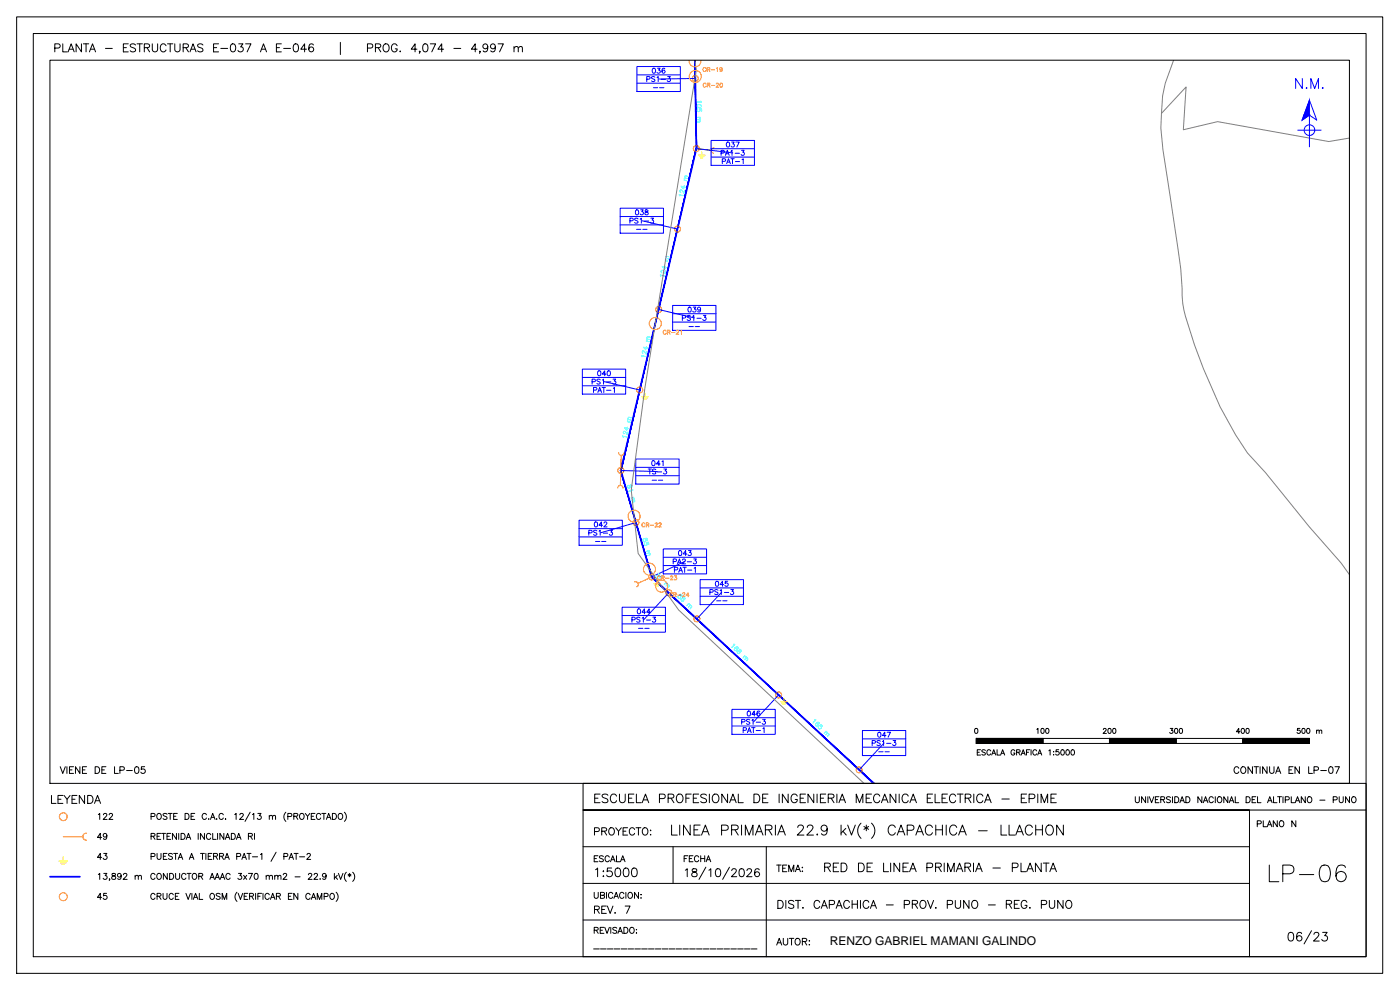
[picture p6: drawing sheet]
<svg xmlns="http://www.w3.org/2000/svg" width="420mm" height="297mm" viewBox="0 0 420 297" stroke-linecap="round" stroke-linejoin="round" font-family="sans-serif">
<!-- layer: RP_CONDUCTOR -->
<path d="M195.5 173.2l66.5 61.8h.3zM195.5 173.2l.2-.2 66.6 62zM186.2 141.2l9.3 32 .2-.2zM186.2 141.2h.2l9.3 31.8zM208.9 44.6l-22.7 96.6h.2zM208.9 44.6h.2l-22.7 96.6zM208.4 18.1l.5 26.5h.2zM208.4 18.1h.3l.4 26.5z" fill="#00f" stroke="#00f" stroke-width=".3"/>
<!-- layer: RP_POSTE -->
<g fill="none" stroke="#f00" stroke-width=".3">
<circle cx="208.7" cy="23.5" r=".9"/>
<circle cx="209" cy="44.6" r=".9"/>
<circle cx="203.3" cy="68.7" r=".9"/>
<circle cx="197.7" cy="92.9" r=".9"/>
<circle cx="192" cy="117" r=".9"/>
<circle cx="186.3" cy="141.2" r=".9"/>
<circle cx="190.8" cy="156.8" r=".9"/>
<circle cx="195.6" cy="173.1" r=".9"/>
<circle cx="209.1" cy="185.7" r=".9"/>
<circle cx="233.7" cy="208.5" r=".9"/>
<circle cx="257.8" cy="231" r=".9"/>
<circle cx="19" cy="245" r="1.17"/>
</g>
<!-- layer: RP_CUADROPOSTE -->
<g fill="none" stroke="#00f" stroke-width=".3">
<path d="M191.2 20h13v7.5h-13zM191.2 22.5h13M191.2 25h13M208.7 23.5l-11 .2M209 44.6l10.9 1.3M213.4 42.1h13v7.5h-13zM213.4 44.6h13M213.4 47.1h13M186.1 62.5h13v7.5h-13zM186.1 65h13M186.1 67.5h13M192.6 66.2l10.7 2.5"/>
<path d="M197.7 92.9l10.7 2.5M201.9 91.6h13v7.5h-13zM201.9 94.1h13M201.9 96.6h13M174.8 110.8h13v7.4h-13zM174.8 113.2h13M174.8 115.7h13M181.3 114.5l10.7 2.5M190.8 137.7h13v7.5h-13zM173.8 156.1h13v7.5h-13zM173.8 158.6h13M186.3 141.2l11 .3"/>
<path d="M190.8 140.2h13M190.8 142.7h13M190.8 156.8l-10.5 3.1M173.8 161.1h13M199.1 164.7h12.9v7.5h-12.9zM199.1 167.2h12.9M199.1 169.7h12.9M200.7 177.9l-7.5 8M205.5 168.5l-9.9 4.6M210.1 173.9h13v7.5h-13zM210.1 176.4h13M210.1 178.9h13"/>
<path d="M216.6 177.7l-7.5 8M186.7 182.2h13v7.5h-13zM186.7 184.7h13M186.7 187.2h13M219.7 212.8h13v7.5h-13zM219.7 215.3h13M219.7 217.8h13M233.7 208.5l-7.5 8.1M258.8 219.2h13v7.5h-13zM258.8 221.7h13M258.8 224.2h13M265.3 222.9l-7.5 8.1"/>
</g>
<!-- layer: RP_RETENIDA -->
<path d="M209 44.6l4.5 .5M214.4 44.4a.79 .79 0 0 0-.9 .7 .79 .79 0 0 0 .7 .9M185.7 135.8a.79 .79 0 0 0 .7 .8 .79 .79 0 0 0 .9-.7M186.4 136.7l-.2 9M185.4 146.4a.79 .79 0 0 1 .8-.7 .79 .79 0 0 1 .8 .8M190.4 174.6a.79 .79 0 0 1 1.1 .4 .79 .79 0 0 1-.4 1.1M195.6 173.1l-4.1 1.9M19 251h5.8M25.9 250a1.05 1.05 0 0 0-1.1 1 1.05 1.05 0 0 0 1.1 1.1" fill="none" stroke="#f00" stroke-width=".3"/>
<!-- layer: RP_PTIERRA -->
<g fill="none" stroke="#ff0" stroke-width=".3">
<path d="M209.6 46.6h2M209.9 47h1.3M210.3 47.4h.6M210.6 45.6v1M192.6 119h2M192.9 119.4h1.3M193.3 119.8h.6M193.6 118v1M196.2 175.1h2M196.5 175.5h1.3M196.9 175.9h.6M197.2 174.1v1"/>
<path d="M234.3 210.5h2M234.6 210.9h1.3M234.9 211.3h.7M235.3 209.5v1M17.7 258.3h2.6M18.1 258.9h1.7M18.6 259.4h.8M19 257.1v1.2"/>
</g>
<!-- layer: RP_VANO -->
<g fill="none" stroke="#0ff" stroke-width=".3">
<path d="M205.1 58.7l-1.3-.3 .2 .4M205.3 54l.8 .2M205.3 55.8l-.2 .9-.7-.8 1.3 .3M205.5 57.1l-.2 .9-.9-1.1-.3 .5 .2 .3M206.3 53.6l-.8-.1v.6M206.4 52.9l-.7-.1-.2 .3 .2 .3M199.6 78.2l.9 .2M199.7 79.9l-.2 .9-.7-.8 1.2 .3M200.6 77.7l-.8-.1 .1 .6M200.8 77.1l-.8-.2v.7M199.4 82.8l-1.2-.3 .1 .4M199.8 81.3l-.2 .8-.7-1-.4 .2 .1 .5"/>
<path d="M193.7 107l-1.2-.3 .2 .3M194 102.3l.8 .2M194 104.1l-.2 .9-.7-.8 1.3 .3M194.1 105.4l-.2 .9-.7-1-.4 .1 .2 .6M194.9 101.9l-.7-.2-.2 .3 .2 .4M195.1 101.2l-.8-.1 .1 .6M188.1 131.1l-1.3-.3 .2 .4M188.3 126.5l.8 .2M188.3 128.2l-.2 .9-.7-.8 1.3 .3M188.4 129.6l-.1 .8-.9-1-.4 .4 .3 .3M189.3 126l-.8-.1-.2 .3 .2 .3M189.4 125.4l-.8-.2 .1 .7"/>
<path d="M188.4 145.8l.4-.1 .5 .5h.3v-.5l-.2-.2-.3 .1a.53 .53 0 0 1 0 .7 .53 .53 0 0 1-.6 .2zM189.7 146.8l.3 .3-1.3 .3M189.9 149.3l.4 .5-.8 .3M190.1 149.9l.4 .6-.8 .3M190.2 149.2l-.9 .2M193 161.8l.5-.2 .5 .6 .3-.1-.1-.4-.3-.2-.2 .9-.4 .1zM193.5 162.8a.46 .46 0 0 0 0 .7 .46 .46 0 0 0 .7-.1 .46 .46 0 0 0-.2-.6l.5-.1 .2 .6M194.6 165.2l.3 .6-.7 .3M194.8 165.9l.3 .5-.7 .3M194.8 165.2l-.8 .2M197.5 171.9l.5 .5-.6 .1a.43 .43 0 0 1-.2 .7 .43 .43 0 0 1-.5-.6M198.9 173.2l-.5-.4-.4 .4a.46 .46 0 0 1 .5 .4 .46 .46 0 0 1-.5 .5 .46 .46 0 0 1-.4-.6"/>
<path d="M199.8 175l.5 .2-.5 .7M199.9 174.8l-.6 .6M200.3 175.4l.4 .1 .2 .2-.6 .6M206.5 181.3l.6 .3-.5 .6M206.7 181.1l-.6 .6M207 181.7l.6 .3-.5 .7M220.1 193.3h.4l-.9 1M220.5 194.5a.41 .41 0 0 1 .7 .1 .41 .41 0 0 1-.4 .6 .41 .41 0 0 1-.4-.5l.8-.7 .3 .5M221.3 195.4l.4-.2 .5 .3 .3-.3-.5-.4-.2 .3a.54 .54 0 0 1 .3 .5 .54 .54 0 0 1-.4 .5l-.4-.3zM223.4 196.9l.6 .3-.5 .7M223.6 196.8l-.6 .6M223.9 197.4l.6 .3-.5 .6"/>
<path d="M244.5 215.9l.4 .1-.9 .9M244.9 217.2a.41 .41 0 0 1 .6 .1 .41 .41 0 0 1-.3 .6 .41 .41 0 0 1-.5-.5l.9-.7 .3 .5M246.8 217.8l-.4-.4-.4 .4a.46 .46 0 0 1 .5 .4 .46 .46 0 0 1-.5 .5 .46 .46 0 0 1-.4-.6M247.8 219.6h.4l.1 .3-.5 .6M247.9 219.4l-.6 .6M248.2 220.1h.4l.2 .2-.5 .7"/>
</g>
<!-- layer: VIAS -->
<path d="M208.6 18.1l.4 2.9-15.4 95.1-4.2 31 2.1 19 12.2 16.9 55.6 52M352.2 18.1a37 37 0 0 0-3.6 15.9l-.2 4.4 .6 6.5 4.5 29.3a134.7 134.7 0 0 1 1.5 16.9l.3 1.9a151.9 151.9 0 0 0 15.5 37.5l3.6 5.4 5.3 5.8 13.2 16.3 9.6 10.9 2.5 3.5M348.6 34l7.4-7.9-.9 12.8 10.3-2.4 33.4 6 6.2-1.1" fill="none" stroke="#808080" stroke-width=".3"/>
<!-- layer: CRUCES -->
<g fill="none" stroke="#ff7f00" stroke-width=".3">
<path d="M206.8 18.1a1.79 1.79 0 0 0 1.8 2 1.79 1.79 0 0 0 1.8-2M211.9 25.2a.43 .43 0 0 0-.5-.3 .43 .43 0 0 0-.4 .5 .5 .5 0 0 0 .2 .6 .5 .5 0 0 0 .6 0l.1-.1M212.3 25.5h.7l.1-.3-.8-.3v1.2M212.7 25.5l.4 .6M213.5 25.6h1M215 25.2l.2-.3 .4 .3-.7 .9h.8M199.9 99.4a.45 .45 0 0 0-.5-.3 .45 .45 0 0 0-.4 .4v.3a.45 .45 0 0 0 .4 .5 .45 .45 0 0 0 .5-.3M200.3 99.7l.7-.1v-.4l-.7-.1v1.2M200.7 99.7l.4 .6M201.5 99.8h1M203 99.4l.2-.3 .5 .2-.8 1h.8M204.2 99.3l.3-.2v1.2"/>
<path d="M193.5 157.2a.45 .45 0 0 0-.5-.3 .45 .45 0 0 0-.3 .4v.3a.45 .45 0 0 0 .3 .5 .45 .45 0 0 0 .5-.3M193.9 157.5l.7-.1 .1-.4-.8-.1v1.2M194.3 157.5l.4 .6M195.1 157.6h1.1M196.6 157.2l.5-.3 .2 .3-.7 .9h.8M197.7 157.2l.5-.3 .2 .3-.7 .9h.8M198.1 173.1a.49 .49 0 0 0-.6-.3 .49 .49 0 0 0-.2 .7 .45 .45 0 0 0 .3 .5 .45 .45 0 0 0 .5-.3M198.5 173.4l.7-.1 .1-.4-.8-.1v1.2M198.9 173.4l.4 .6"/>
<circle cx="208.7" cy="22.9" r="1.81"/>
<circle cx="216.5" cy="25.5" r=".55"/>
<circle cx="196.7" cy="97.1" r="1.81"/>
<circle cx="190.3" cy="154.9" r="1.81"/>
<circle cx="194.9" cy="170.8" r="1.81"/>
<circle cx="198.6" cy="175.8" r="1.81"/>
<circle cx="19" cy="269" r="1.2"/>
</g>
<!-- layer: MARCO -->
<path d="M5 5.1h410v286.9h-410zM10 10.1h400v276.9h-400zM15 18.1h390v216.9h-390z" fill="none" stroke="#000" stroke-width=".3"/>
<!-- layer: NM -->
<g fill="none" stroke="#00f" stroke-width=".3">
<path d="M389.5 39.1h7M393 30.1l2.2 6-2.2-1.5-2.2 1.5zM393 34.6v9.5"/>
<circle cx="393" cy="39" r="1.6"/>
</g>
<path d="M393 30.1v4.5h-1.7zM391.3 34.6l-.5 1.5 2.2-1.5z" fill="#00f" stroke="#00f" stroke-width=".3"/>
<!-- layer: ROTULO -->
<g fill="none" stroke="#000" stroke-width=".3">
<path d="M16.4 14.4h1.1a.64 .64 0 0 0 .6-.6 .64 .64 0 0 0-.6-.6h-1.1v2.4M18.8 13.2v2.4h1.4M20.4 15.6l1-2.4 .9 2.4M20.8 14.8h1.1M24.4 13.2v2.4l-1.6-2.4v2.4M25 13.2h1.6M25.8 13.2v2.4M26.8 15.6l1-2.4 .9 2.4M27.2 14.8h1.1M31.6 14.5h2.1M37 14.3h.9M38.5 13.2h-1.5v2.4h1.5"/>
<path d="M40.7 13.5a.9 .9 0 0 0-.9-.4 .9 .9 0 0 0-.7 .6l.2 .4 1.1 .4 .3 .7a1.07 1.07 0 0 1-1.6 0M41.1 13.2h1.6M41.9 13.2v2.4M43.3 14.3l1.4-.1 .2-.3-.1-.5-.5-.2h-1v2.4M44.1 14.3l.8 1.3M45.7 13.2v1.7a.81 .81 0 0 0 .8 .7 .81 .81 0 0 0 .8-.7v-1.7M49.8 13.7a.88 .88 0 0 0-1-.6 .88 .88 0 0 0-.7 1v.6a.88 .88 0 0 0 .7 .9 .88 .88 0 0 0 1-.6M50.3 13.2h1.6M51.1 13.2v2.4M52.5 13.2v1.7a.8 .8 0 0 0 .7 .7 .8 .8 0 0 0 .8-.7v-1.7M55 14.3l1.3-.1 .3-.3-.1-.5-.5-.2h-1v2.4M55.8 14.3l.8 1.3"/>
<path d="M57 15.6l.9-2.4 .9 2.4M57.4 14.8h1.1M60.9 13.5a.89 .89 0 0 0-.9-.4 .89 .89 0 0 0-.7 .6l.2 .4 1.2 .4 .2 .7a1.05 1.05 0 0 1-1.6 0M64.1 14.3h.9M65.6 13.2h-1.5v2.4h1.5M66.3 14.5h2M69.5 13.3a.76 .76 0 0 1 1.1 .3 1.12 1.12 0 0 1 .1 1.4 1.12 1.12 0 0 1-1.2 .4l-.4-.9zM71.6 13.2h1.3l-.7 .9a.8 .8 0 0 1 .6 1.3 .8 .8 0 0 1-1.4-.3M73.7 13.2h1.6l-1.1 2.4M78.2 15.6l.9-2.4 .9 2.4M78.5 14.8h1.2M83 14.3h.9"/>
<path d="M84.4 13.2h-1.4v2.4h1.4M85.1 14.5h2.1M88.3 13.3a.76 .76 0 0 1 1.2 .3l.1 .6a1.03 1.03 0 0 1-.9 1.4 1.55 1.55 0 0 1-.4-2.3zM92 14.8h-1.7l1.1-1.6v2.4M94 13.5a.67 .67 0 0 0-.6-.4 .67 .67 0 0 0-.6 .5 1.38 1.38 0 0 0 .6 2 .75 .75 0 0 0 .8-.7 .75 .75 0 0 0-.7-.8 .75 .75 0 0 0-.8 .7M102.2 12.7v3.7M110.3 14.4l1.4-.1 .2-.3-.1-.6-.5-.2h-1v2.4M112.7 14.3l1.3-.1 .3-.6-.6-.4h-1v2.4M113.5 14.3l.8 1.3M115.4 13.3a1.19 1.19 0 0 1 1.5 .8 1.19 1.19 0 0 1-.8 1.5 1.25 1.25 0 0 1-1.2-.9 1.25 1.25 0 0 1 .5-1.4zM119.2 13.7a.88 .88 0 0 0-1-.6 .88 .88 0 0 0-.7 1v.6a.86 .86 0 0 0 .8 .9 .86 .86 0 0 0 .9-.9h-.6M120 15.4h.2z"/>
<path d="M125.1 14.8h-1.7l1.2-1.6v2.4M126 15.4h-.2h.2l-.2 .6M127.2 13.3a.76 .76 0 0 1 1.1 .3l.1 .6a1.03 1.03 0 0 1-.9 1.4 1.55 1.55 0 0 1-.3-2.3zM129.1 13.2h1.6l-1.1 2.4M133.1 14.8h-1.7l1.2-1.6v2.4M136.2 14.5h2.1M143.2 14.8h-1.7l1.1-1.6v2.4M144.1 15.4h-.2h.2l-.2 .6M146.4 14a.74 .74 0 0 1-1 .6 .74 .74 0 0 1-.3-1.1 .74 .74 0 0 1 1.2 0 1.28 1.28 0 0 1-.8 2.1l-.5-.4M148.7 14a.74 .74 0 0 1-1 .6 .74 .74 0 0 1-.4-1.1 .74 .74 0 0 1 1.2 0 1.28 1.28 0 0 1-.7 2.1l-.5-.4M149.5 13.2h1.6l-1.2 2.4M154.3 14.4l.5-.4 .6 .1 .1 1.5"/>
<path d="M154.3 14v1.6M155.5 14.4l.6-.4 .6 .1 .1 1.5M292.7 218.6a.74 .74 0 0 1 .9 .6 .74 .74 0 0 1-.5 .9l-.6-.3zM175 235h235v52h-235zM293 221.6h20v1.5h-20zM293.3 225.7h.6M294.3 224.9h-1v1.7h1M295.7 225.2l-.4-.3-.6 .3v.3l1 .4v.4l-.4 .3-.6-.3M297.3 225.3a.59 .59 0 0 0-.6-.4 .59 .59 0 0 0-.5 .7v.3a.59 .59 0 0 0 .5 .7 .59 .59 0 0 0 .6-.4M297.6 226.6l.6-1.7 .7 1.7M297.9 226h.7M299.2 224.9v1.7h.9"/>
<path d="M300.3 226.6l.6-1.7 .6 1.7M300.5 226h.8M304.6 225.3a.59 .59 0 0 0-.7-.4 .59 .59 0 0 0-.5 .7v.3a.57 .57 0 0 0 .6 .7 .57 .57 0 0 0 .6-.7h-.4M305.1 225.7l.9-.1 .1-.5-1-.2v1.7M305.6 225.7l.6 .9M306.5 226.6l.6-1.7 .6 1.7M306.7 226h.8M308.1 225.7h.6M309.1 224.9h-1v1.7M309.4 224.9v1.7M311.1 225.3a.59 .59 0 0 0-.7-.4 .59 .59 0 0 0-.4 .7v.3a.59 .59 0 0 0 .4 .7 .59 .59 0 0 0 .7-.4M311.4 226.6l.6-1.7 .6 1.7"/>
<path d="M311.7 226h.7M313 221.6h20v1.5h-20zM314.8 225.3l.4-.4v1.7M316.2 225.5h.1M316.2 226.4h.1M317.7 224.9h-.7l-.1 .7a.57 .57 0 0 1 .9 0 .57 .57 0 0 1-.2 .9 .57 .57 0 0 1-.8-.2M318.6 225a.79 .79 0 0 1 .9 .6 .79 .79 0 0 1-.5 1l-.6-.3-.1-.7zM320.1 225a.79 .79 0 0 1 .9 .6 .79 .79 0 0 1-.5 1l-.5-.3-.1-.7zM321.6 225a.79 .79 0 0 1 1 .6 .79 .79 0 0 1-.6 1l-.5-.3-.1-.7zM333 221.6h20v1.5h-20zM340.7 239v1.3l.5 .5 .6-.2 .1-1.6M343.8 239v1.8l-1.2-1.8v1.8"/>
<path d="M344.5 239v1.8M344.9 239l.7 1.8 .7-1.8M346.7 239.9h.7M347.8 239h-1.1v1.8h1.1M348.4 239.9l1-.1 .1-.6-1.1-.2v1.8M349 239.9l.5 .9M351.3 239.3l-.5-.3-.6 .1v.6l.9 .4 .2 .5-.5 .2-.7-.2M351.9 239v1.8M352.6 239h.5a.95 .95 0 0 1 .7 .9 .95 .95 0 0 1-.7 .9h-.5zM353 221.6h20v1.5h-20zM355.9 239h.6a.95 .95 0 0 1 .6 .9 .95 .95 0 0 1-.6 .9h-.6zM360.7 239v1.8l-1.2-1.8v1.8"/>
<path d="M364.1 239.5a.66 .66 0 0 0-.7-.5 .66 .66 0 0 0-.6 .7v.5a.67 .67 0 0 0 .6 .6 .67 .67 0 0 0 .7-.4M364.7 239v1.8M365.5 239.3l.2-.2a.84 .84 0 0 1 1 .8 .84 .84 0 0 1-1 .9l-.4-.6zM368.5 239v1.8l-1.2-1.8v1.8M370.7 239v1.8h1.1M373 221.6h20v1.5h-20zM374 239h.6a.97 .97 0 0 1 .6 .9 .97 .97 0 0 1-.6 .9h-.6zM375.8 239.9h.7M376.9 239h-1.1v1.8h1.1M377.4 239v1.8h1M382.2 239v1.8h1M383.4 239h1.2"/>
<path d="M384 239v1.8M385 239v1.8M385.7 240l1.1-.1v-.7l-1.1-.2v1.8M387.5 239v1.8h1.1M391.7 239v1.8l-1.2-1.8v1.8M392.7 239.1a.84 .84 0 0 1 1 .8 .84 .84 0 0 1-1 .9l-.4-.6zM400.1 240l1.1-.1v-.7l-1.1-.2v1.8M401.9 239v1.3l.5 .5 .6-.2 .1-1.6M405 239v1.8l-1.2-1.8v1.8M406 239.1a.84 .84 0 0 1 1 .8 .84 .84 0 0 1-1 .9l-.4-.6zM175 254h200M201.5 247.6v3h1.8"/>
<path d="M202 254v11.1M204 247.6v3M207.1 247.6v3l-2-3v3M208.3 249h1.1M210.1 247.6h-1.8v3h1.8M210.5 250.6l1.2-3 1.1 3M211 249.5h1.4M216.6 249.1l1.7-.1a.79 .79 0 0 0 .2-.9 .79 .79 0 0 0-.7-.5h-1.2v3M219.6 249l1.7-.2 .3-.4-.2-.6-.6-.2h-1.2v3M220.6 249l1 1.6M222.5 247.6v3M223.7 250.6v-3l1.1 3 1.2-3v3"/>
<path d="M226.7 250.6l1.1-3 1.2 3M227.1 249.5h1.5M229.7 249l1.7-.2 .3-.4-.1-.6-.6-.2h-1.3v3M230 254v33M230.7 249l1 1.6M232.7 247.6v3M233.4 250.6l1.1-3 1.2 3M233.8 249.5h1.5M239.4 248.3l.2-.5 .4-.2 .8 .1a.66 .66 0 0 1 .2 1l-1.7 1.9h2M242.3 248.3l.1-.5 .4-.2 .9 .1a.66 .66 0 0 1 .1 1l-1.7 1.9h2M245.3 250.3v.3zM248.3 248.5a.93 .93 0 0 1-1.3 .9 .93 .93 0 0 1-.4-1.5 .93 .93 0 0 1 1.5 .1 2.71 2.71 0 0 1-.3 2.4 .87 .87 0 0 1-1.3-.3"/>
<path d="M252.4 247.6v3M253 249.4l1 1.2M253.8 248.5l-1.4 1.5M254.4 247.6l1.1 3 1.2-3M258.4 247a3.1 3.1 0 0 0 0 4.6M259.3 248l1.4 .8M260 247.6v1.7M260.7 248l-1.4 .8M261.6 247a3.1 3.1 0 0 1 0 4.6M268.7 248.3a1.1 1.1 0 0 0-1.3-.8 1.1 1.1 0 0 0-.8 1.2 1.32 1.32 0 0 0 .2 1.4 1.32 1.32 0 0 0 1.5 .3l.4-.6M269.3 250.6l1.1-3 1.1 3M269.7 249.5h1.4"/>
<path d="M272.3 249.1h1.3a.78 .78 0 0 0 .7-.8 .78 .78 0 0 0-.7-.7h-1.3v3M274.8 250.6l1.2-3 1.1 3M275.3 249.5h1.4M279.8 248.3a1.1 1.1 0 0 0-1.2-.8 1.1 1.1 0 0 0-.9 1.2 1.31 1.31 0 0 0 .3 1.4 1.31 1.31 0 0 0 1.4 .3l.4-.6M280.8 249h2M280.8 247.6v3M282.8 247.6v3M284 247.6v3M287.1 248.3a1.1 1.1 0 0 0-1.2-.8 1.1 1.1 0 0 0-.9 1.2 1.31 1.31 0 0 0 .3 1.4 1.31 1.31 0 0 0 1.4 .3l.4-.6M287.7 250.6l1.1-3 1.2 3M288.1 249.5h1.5M293.7 249.3h2.6"/>
<path d="M300.4 247.6v3h1.7M302.8 247.6v3h1.7M304.8 250.6l1.2-3 1.1 3M305.3 249.5h1.4M309.8 248.3a1.1 1.1 0 0 0-1.2-.8 1.1 1.1 0 0 0-.9 1.2 1.31 1.31 0 0 0 .3 1.4 1.31 1.31 0 0 0 1.4 .3l.4-.6M310.8 249h2M310.8 247.6v3M312.8 247.6v3M314.1 248a1.1 1.1 0 0 1 1.3-.4 1.1 1.1 0 0 1 .7 1.1 1.32 1.32 0 0 1-.3 1.4 1.32 1.32 0 0 1-1.4 .3 1.85 1.85 0 0 1-.3-2.4zM319.1 247.6v3l-2-3v3M354.1 240.8l.7-1.8 .7 1.8M354.4 240.2h.8"/>
<path d="M361.1 240.8l.7-1.8 .7 1.8M361.4 240.2h.8M368.9 240.8l.7-1.8 .7 1.8M369.2 240.2h.8M380.4 240.8l.7-1.8 .7 1.8M380.7 240.2h.8M388.7 240.8l.7-1.8 .7 1.8M389 240.2h.8M396.1 240.1h1.5M410 243h-235h200v44M175 276h200M175 265.1h200"/>
<path d="M178.3 267.7v1.3l.5 .5 .7-.2v-1.6M178.3 279.1l1.1-.1 .1-.6-1.2-.2v1.8M178.9 279.1l.6 .9M180.1 279.1h.7M180.2 268.6l1.1-.1v-.6l-1.1-.2v1.8l1.1-.1 .1-.4-.4-.4M181.3 278.2h-1.2v1.8h1.2M181.5 278.2l.7 1.8 .7-1.8M182 267.7v1.8M183.3 278.2v1.8M183.9 268.2a.66 .66 0 0 0-.8-.5 .66 .66 0 0 0-.5 .7 .74 .74 0 0 0 .2 1 .74 .74 0 0 0 1-.1l.1-.2M184.2 269.5l.7-1.8 .7 1.8M184.5 269h.9"/>
<path d="M185.1 278.5l-.4-.3-.8 .3 .2 .4 1 .6v.3l-.4 .2-.8-.2M185.7 279.4h.9M187.2 268.2a.66 .66 0 0 0-.7-.5 .66 .66 0 0 0-.6 .7 .74 .74 0 0 0 .3 1 .74 .74 0 0 0 1-.1v-.2M187.2 278.2h.6a.95 .95 0 0 1 .7 .9 .95 .95 0 0 1-.7 .9h-.6zM187.8 267.7v1.8M188.8 267.8a.84 .84 0 0 1 1 .8 .84 .84 0 0 1-1 .9l-.4-.6zM189.3 278.3a.84 .84 0 0 1 1.1 .8 .84 .84 0 0 1-1.1 .9l-.3-.6zM190.9 278.9h.2zM190.9 280h.2zM191.6 267.7v1.8l-1.2-1.8v1.8M192.3 268.4h.2zM192.3 269.5h.2z"/>
<path d="M205.7 261.1l.5-.4v2.3M207.8 260.8a.49 .49 0 0 0 .3 .8l.4 .1a.69 .69 0 0 1 .7 .6 .69 .69 0 0 1-.6 .7h-.4a.69 .69 0 0 1-.6-.7 .69 .69 0 0 1 .7-.6l.4-.1a.47 .47 0 0 0 .3-.8zM211.8 260.2l-2 3.6M212.7 261.1l.6-.4v2.3M215 260.8a.8 .8 0 0 1 1.2 .3 1.13 1.13 0 0 1 .1 1.3 1.13 1.13 0 0 1-1.3 .5 1.88 1.88 0 0 1 0-2.1zM218.9 260.2l-2 3.6M219.6 261.2l.5-.5h.4l.5 .4-.4 .8-1.1 1.1h1.6M222.1 260.8a.8 .8 0 0 1 1.2 .3 1.13 1.13 0 0 1 .1 1.3 1.13 1.13 0 0 1-1.3 .5l-.3-.9zM224.2 261.2l.4-.5h.5l.5 .4-.4 .8-1.1 1.1h1.6M227.8 261a.7 .7 0 0 0-1-.2 1.36 1.36 0 0 0 .5 2.2 .75 .75 0 0 0 .7-.7 .75 .75 0 0 0-.8-.7 .75 .75 0 0 0-.7 .6M185.4 280l.7-1.8 .7 1.8"/>
</g>
<!-- layer: 0 -->
<g fill="#000" stroke="#000" stroke-width=".3">
<path d="M293 221.6l20 1.5v-1.5zM293 221.6l20 1.5h-20z"/>
<path d="M333 221.6l20 1.5v-1.5zM333 221.6l20 1.5h-20z"/>
<path d="M373 221.6l20 1.5v-1.5zM373 221.6l20 1.5h-20z"/>
</g>
<!-- layer: RP_LEYENDA -->
<g fill="none" stroke="#000" stroke-width=".3">
<path d="M45.3 245l1.1-.1v-.7l-1.1-.1v1.8M45.3 250.9l1.1-.1v-.6l-1.1-.2v1.8M45.3 257l1.1-.1v-.7l-1.1-.1v1.8M45.9 250.9l.6 .9M47.1 256.1v1.2l.5 .6 .6-.3 .1-1.5M47.1 250.9h.7M47.2 244.3l.2-.2a.84 .84 0 0 1 1 .9 .84 .84 0 0 1-1 .8l-.3-.6zM48.2 250h-1.1v1.8h1.1M48.5 250h1.2M49 256.9h.7M49.1 250v1.8M50.1 244.3l-.4-.2-.8 .2 .2 .4 .9 .5 .1 .4-.4 .3-.8-.3"/>
<path d="M50.1 256.1h-1.1v1.8h1.1M50.1 250.9h.7M50.5 244.1h1.2M51.1 244.1v1.8M51.2 250h-1.1v1.8h1.1M51.8 256.3l-.5-.2-.7 .2 .1 .4 1 .5-.1 .6-.6 .1-.4-.3M52.1 244.9h.7M52.1 256.1h1.2M52.7 256.1v1.8M53 250v1.8l-1.2-1.8v1.8M53.2 244.1h-1.1v1.8h1.1M53.5 257.9l.7-1.8 .6 1.8"/>
<path d="M53.6 250v1.8M53.7 257.2h.9M54.3 250h.6a.95 .95 0 0 1 .7 .9 .95 .95 0 0 1-.7 .9h-.6zM55.5 244.1h.6a.96 .96 0 0 1 .7 .9 .96 .96 0 0 1-.7 .9h-.6zM55.9 251.8l.7-1.8 .6 1.8M56.1 251.3h.9M56.8 257.9l.7-1.8 .7 1.8M57.1 257.2h.8M57.3 244.9h.7M58.4 244.1h-1.1v1.8h1.1M59.5 250v1.8M60.2 256.1h1.2"/>
<path d="M60.8 256.1v1.8M61.4 250v1.8l-1.2-1.8v1.8M61.8 256.1v1.8M62 244.5a.67 .67 0 0 0-.8-.4 .67 .67 0 0 0-.5 .6 .75 .75 0 0 0 .2 1 .75 .75 0 0 0 1-.1l.1-.2M62.5 256.9h.7M62.6 245.8h.1zM63.2 245.9l.6-1.8 .7 1.8M63.2 250.5a.67 .67 0 0 0-.7-.5 .67 .67 0 0 0-.5 .7v.5a.67 .67 0 0 0 .5 .6 .67 .67 0 0 0 .7-.4M63.4 245.2h.9M63.6 256.1h-1.1v1.8h1.1M63.8 250v1.8h1.1M64.1 256.9l1-.1 .1-.6-1.1-.1v1.8"/>
<path d="M64.7 256.9l.6 1M65 245.8h.1zM65.3 250v1.8M65.9 256.9l1-.1 .1-.6-1.1-.1v1.8M66.5 256.9l.6 1M67 244.5a.67 .67 0 0 0-.7-.4 .67 .67 0 0 0-.6 .6 .75 .75 0 0 0 .2 1 .75 .75 0 0 0 1-.1l.1-.2M67.2 250v1.8l-1.2-1.8v1.8M67.4 257.9l.7-1.8 .7 1.8M67.6 245.8h.2zM67.6 251.8l.7-1.8 .7 1.8M67.7 257.2h.9M67.9 251.3h.8"/>
<path d="M69.4 250h.6a.97 .97 0 0 1 .6 .9 .97 .97 0 0 1-.6 .9h-.6zM70.4 244.4l.5-.3v1.8M71 251.8l.6-1.8 .7 1.8M71 257l1.1-.1 .1-.7-1.2-.1v1.8M71.2 251.3h.9M72 244.5l.3-.4 .7 .3-1.1 1.5h1.2M72.6 257.9l.7-1.8 .7 1.8M72.8 257.2h.9M74.1 256.1h1.2M74.5 250.9l1.1-.1 .1-.6-1.2-.2v1.8M74.7 256.1v1.8M75.1 243.7l-1.6 2.8"/>
<path d="M75.2 250.9l.6 .9M75.8 244.4l.4-.3v1.8M75.8 257.1h1.5M76.4 250v1.8M77.4 244.1h.9l-.5 .6a.6 .6 0 0 1 .6 .6 .6 .6 0 0 1-.5 .6 .6 .6 0 0 1-.7-.4M78.2 256.4l.4-.3v1.8M80.8 245l.4-.3h.5l.1 1.2M80.8 244.7v1.2M81.8 245l.4-.3h.4l.1 1.2M82.9 255.7l-1.6 2.8M85.2 257l1-.1 .1-.7-1.1-.1v1.8M85.8 243.7a1.88 1.88 0 0 0 0 2.8"/>
<path d="M86.4 245l1-.1 .1-.7-1.1-.1v1.8M86.7 257.9l.7-1.8 .7 1.8M87 257.2h.8M88.2 244.9l1-.1 .1-.6-1.1-.1v1.8M88.3 256.1h1.2M88.8 244.9l.6 1M88.9 256.1v1.8M89.9 257.1h1.5M90.1 244.3l.2-.2a.84 .84 0 0 1 1 .9 .84 .84 0 0 1-1 .8l-.4-.6zM91.6 244.1l.7 .8v1M92.1 256.5l.4-.4h.5l.2 .3-.3 .6-.8 .9h1.1M93 244.1l-.7 .8"/>
<path d="M93.4 244.9h.7M94.5 244.1h-1.1v1.8h1.1M96.2 244.5a.67 .67 0 0 0-.7-.4 .67 .67 0 0 0-.5 .6 .75 .75 0 0 0 .2 1 .75 .75 0 0 0 1-.1v-.2M96.6 244.1h1.2M97.2 244.1v1.8M98 245.9l.6-1.8 .7 1.8M98.2 245.2h.9M99.8 244.1h.6a.95 .95 0 0 1 .6 .9 .95 .95 0 0 1-.6 .9h-.6zM101.6 244.3l.2-.2a.84 .84 0 0 1 1.1 .9 .84 .84 0 0 1-1.1 .8l-.3-.6zM103.4 243.7a1.88 1.88 0 0 1 0 2.8M29.5 262.4l.4-.3v1.7M31.1 262.1h1l-.5 .6a.6 .6 0 0 1 .4 1 .6 .6 0 0 1-1-.2"/>
<path d="M32.9 263.8h-.1h.1l-.1 .4M33.7 262.1v.5l.8 .3 .2 .4a.63 .63 0 0 1-.5 .6 .63 .63 0 0 1-.7-.4l.3-.6 .8-.4v-.4zM36.4 262.6a.56 .56 0 0 1-.8 .5 .56 .56 0 0 1-.2-.9 .56 .56 0 0 1 .9 .1l.1 .3a.85 .85 0 0 1-.7 1.2l-.4-.2M37 262.5l.4-.4h.3l.4 .3-.3 .6-.8 .8h1.2M40.6 263l.4-.4 .4 .1 .1 1.1M40.6 262.6v1.2M41.5 263l.4-.4 .5 .1v1.1M46.5 262.5a.65 .65 0 0 0-.7-.5 .65 .65 0 0 0-.5 .7v.5a.65 .65 0 0 0 .5 .7 .65 .65 0 0 0 .7-.5M46.5 268.5a.65 .65 0 0 0-.7-.5 .65 .65 0 0 0-.5 .7v.5a.65 .65 0 0 0 .5 .7 .65 .65 0 0 0 .7-.5M47.1 268.9l1.1-.1v-.6l-1.1-.2v1.9M47.4 262.1a.84 .84 0 0 1 1 .8 .84 .84 0 0 1-1 .9l-.3-.6zM47.7 268.9l.6 1"/>
<path d="M48.9 268v1.3l.5 .6 .6-.3 .1-1.6M50.2 262.1v1.7l-1.2-1.7v1.7M50.9 262.1h.6a.95 .95 0 0 1 .6 .8 .95 .95 0 0 1-.6 .9h-.6zM52 268.5a.65 .65 0 0 0-.7-.5 .65 .65 0 0 0-.6 .7v.5a.65 .65 0 0 0 .6 .7 .65 .65 0 0 0 .7-.5M52.6 268.9h.7M52.7 262.1v1.2l.5 .5 .6-.2 .1-1.5M53.7 268h-1.1v1.9h1.1M55.8 262.5a.67 .67 0 0 0-.8-.5 .67 .67 0 0 0-.5 .7v.5a.67 .67 0 0 0 .5 .7 .67 .67 0 0 0 .8-.5M55.8 268l.7 1.9 .6-1.9M56.1 262.1h1.2M56.7 262.1v1.7M57.6 268v1.9"/>
<path d="M57.8 262.3l.2-.2a.84 .84 0 0 1 1.1 .8 .84 .84 0 0 1-1.1 .9l-.3-.6zM58 269.9l.7-1.9 .7 1.9M58.3 269.2h.8M59.6 262.9l1.1-.1 .1-.6-1.2-.1v1.7M59.8 268v1.9h1.1M60.2 262.9l.7 .9M63 263.8l.7-1.7 .7 1.7M63.2 263.3h.9M63.3 268.1a.84 .84 0 0 1 1.1 .9 .84 .84 0 0 1-1.1 .8l-.3-.6zM64.5 263.8l.7-1.7 .7 1.7M64.8 263.3h.8M66.1 263.8l.7-1.7 .6 1.7"/>
<path d="M66.1 268.3l-.5-.3-.7 .3 .1 .4 1.1 .6v.3l-.5 .3-.7-.3M66.3 263.3h.9M66.7 269.9v-1.9l.7 1.9 .7-1.9v1.9M69.1 262.5a.65 .65 0 0 0-.8-.5 .65 .65 0 0 0-.5 .7v.5a.65 .65 0 0 0 .5 .7 .65 .65 0 0 0 .8-.5M71.1 267.7a1.88 1.88 0 0 0 0 2.8M71.5 268l.7 1.9 .6-1.9M71.6 262.1h.9l-.5 .6a.6 .6 0 0 1 .4 1 .6 .6 0 0 1-1-.2M73.1 262.6l.9 1.2M73.3 268.9h.7M74 262.6l-.9 1.2M74.4 268h-1.1v1.9h1.1M74.5 262.1h1.3l-.9 1.7"/>
<path d="M74.9 268.9l1-.1 .1-.6-1.1-.2v1.9M75.5 268.9l.6 1M76.5 262.1h.3a.93 .93 0 0 1 .7 .8 .93 .93 0 0 1-.7 .9 1.12 1.12 0 0 1-.3-1.7zM76.7 268v1.9M77.4 268.9h.7M78.5 268h-1.1v1.9M78.9 268v1.9M79.9 263l.4-.4 .4 .1 .1 1.1M79.9 262.6v1.2M80.8 263l.4-.4 .5 .1 .1 1.1M80.8 268.5a.66 .66 0 0 0-.7-.5 .66 .66 0 0 0-.6 .7 .74 .74 0 0 0 .3 1 .74 .74 0 0 0 .9-.1l.1-.2M81.2 269.9l.7-1.9 .6 1.9"/>
<path d="M81.4 269.2h.9M82.4 263l.5-.4 .4 .1 .1 1.1M82.4 262.6v1.2M83 268.9l1-.1 .1-.6-1.1-.2v1.9M83.4 263l.4-.4 .4 .1 .1 1.1M83.6 268.9l.6 1M85 262.5l.4-.4h.5l.1 .3-.2 .6-.9 .8h1.2M86.6 268.9h.6M87.7 268h-1.1v1.9h1.1M88.5 263.1h1.6M89.4 268v1.9l-1.2-1.9v1.9M92.6 262.5l.3-.4h.5l.2 .3-.3 .6-.8 .8h1.2"/>
<path d="M93.1 268.5a.66 .66 0 0 0-.8-.5 .66 .66 0 0 0-.5 .7 .74 .74 0 0 0 .2 1 .74 .74 0 0 0 1-.1l.1-.2M93.4 269.9l.7-1.9 .7 1.9M93.7 269.2h.8M94.3 262.5l.3-.4h.5l.2 .3-.3 .6-.8 .8h1.2M95.2 269.9v-1.9l.7 1.9 .7-1.9v1.9M96 263.8h.2zM97.3 269l1-.1 .1-.7-1.1-.2v1.9M97.9 262.6a.56 .56 0 0 1-.8 .5 .56 .56 0 0 1-.2-.9 .56 .56 0 0 1 .9 .1l.1 .3a.85 .85 0 0 1-.7 1.2l-.4-.2M99.2 268.3l.1-.2a.83 .83 0 0 1 1.1 .9 .83 .83 0 0 1-1.1 .8l-.3-.6zM100.4 262.1v1.7M100.7 263.2l.6 .6M100.9 267.7a1.88 1.88 0 0 1 0 2.8"/>
<path d="M101.2 262.6l-.8 .9M101.6 262.1l.6 1.7 .7-1.7M103.9 261.7a1.85 1.85 0 0 0 0 2.7M104.5 262.3l.8 .5M104.9 262.1v1M105.3 262.3l-.8 .5M105.8 261.7a1.81 1.81 0 0 1 0 2.7"/>
</g>
<!-- layer: RP_CONDUCTOR -->
<path d="M15 263h9" fill="none" stroke="#00f" stroke-width=".51"/>
<text font-size="8.8" x="379.6" y="265.6">LP-06</text>
<text font-size="7.5" x="385.2" y="284.3">06/23</text>
<text font-size="6.6" fill="#00f" x="387.7" y="27.9">N.M.</text>
<g font-size="5.7">
<text x="14.1" y="242.4">LEYENDA</text>
<text x="177.1" y="242">ESCUELA PROFESIONAL DE INGENIERIA MECANICA ELECTRICA - EPIME</text>
<text x="177.1" y="251.9">PROYECTO:</text>
<text x="246.2" y="262.8">RED DE LINEA PRIMARIA - PLANTA</text>
<text x="177.4" y="264.2">1:5000</text>
<text x="232.1" y="273.8">DIST. CAPACHICA - PROV. PUNO - REG. PUNO</text>
</g>
<g font-size="5.3">
<text x="231.8" y="262.8">TEMA:</text>
<text x="177.1" y="275.2">REV. 7</text>
</g>
<g font-size="4.9" fill="#00f">
<text x="216.6" y="45.5">037</text>
<text x="194.4" y="141.1">041</text>
<text x="177.1" y="159.5">042</text>
<text x="190.1" y="185.6">044</text>
<text x="221.2" y="218.7">PS1-3</text>
<text x="262.1" y="222.6">047</text>
</g>
<g font-size="4.9">
<text x="16.9" y="233.2">VIENE DE LP-05</text>
<text x="369" y="233.2">CONTINUA EN LP-07</text>
<text x="28.2" y="246.9">122</text>
<text x="376.1" y="249.4">PLANO N</text>
<text x="27.9" y="252.9">49</text>
<text x="27.9" y="258.9">43</text>
<text x="177.1" y="259.6">ESCALA</text>
<text x="204.3" y="259.6">FECHA</text>
<text x="27.9" y="270.9">45</text>
<text x="231.8" y="284.7">AUTOR:</text>
</g>
<g font-size="4.4" fill="#00f">
<text x="194.4" y="23.3">036</text>
<text x="215.5" y="50.4">PAT-1</text>
<text x="189.4" y="65.6">038</text>
<text x="205.3" y="94.9">039</text>
<text x="178.2" y="113.9">040</text>
<text x="176.7" y="118.9">PAT-1</text>
<text x="202.5" y="167.9">043</text>
<text x="213.4" y="177.1">045</text>
<text x="223" y="215.9">046</text>
</g>
<text font-size="4.4" fill="#ff7f00" x="201.1" y="172.9">PAT-1</text>
<g font-size="4.4">
<text x="310.1" y="221.2">100</text>
<text x="329.8" y="221.2">200</text>
<text x="350" y="221.2">300</text>
<text x="369.7" y="221.2">400</text>
<text x="388.1" y="221.2">500 m</text>
</g>
<g font-size="4" fill="#ff7f00">
<text x="209.5" y="22.6">CR-19</text>
<text x="199.7" y="180.3">CR-24</text>
</g>
<text font-size="4" fill="#0ff" x="211.3" y="37.7" transform="rotate(-90 211.3 37.7)">105 m</text>
<text font-size="3.6" x="249" y="283.5">RENZO GABRIEL MAMANI GALINDO</text>
<g font-size="2.6" fill="#00f">
<text x="194.7" y="27.5">--</text>
<text x="189.8" y="70.2">--</text>
<text x="205.7" y="99.1">--</text>
<text x="194.4" y="145.3">--</text>
<text x="177.4" y="163.7">--</text>
<text x="213.8" y="181.3">--</text>
<text x="190.5" y="189.8">--</text>
<text x="262.5" y="226.8">--</text>
</g>
<text font-size="2.6" x="177.1" y="286.1">________________________</text>
</svg>
